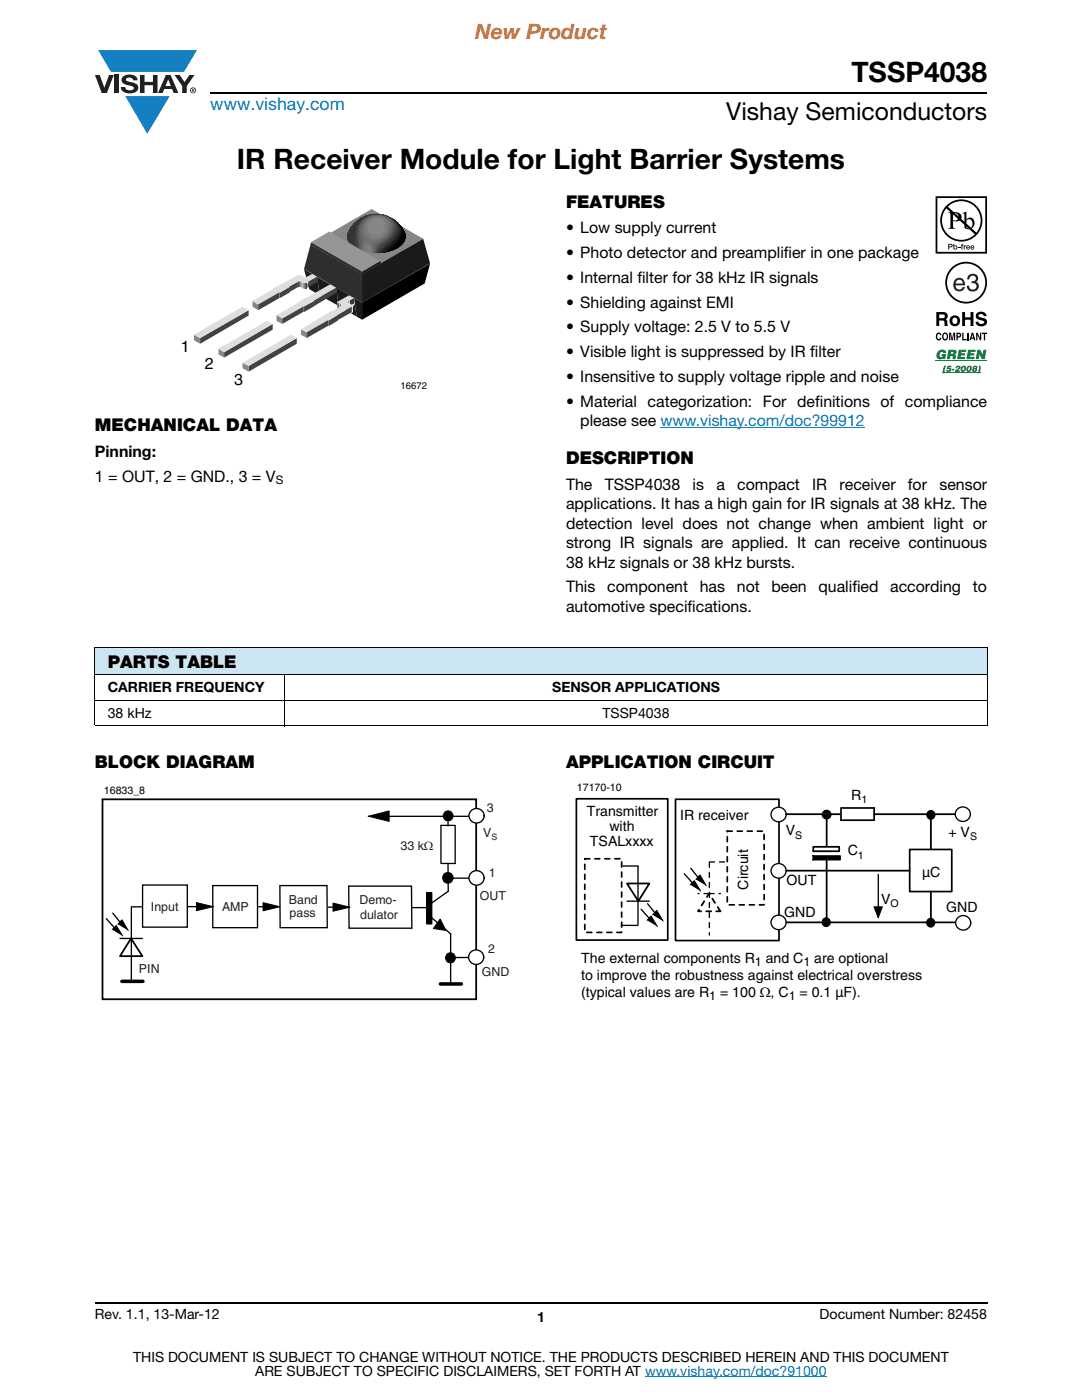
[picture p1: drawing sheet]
<svg xmlns="http://www.w3.org/2000/svg" width="216mm" height="279mm" viewBox="0 0 216 279" stroke-linecap="round" stroke-linejoin="round" font-family="sans-serif">
<g fill="#147fc3">
<path d="M19.6 10h19.7l-2.6 4.3h-1.1h-13.5z"/>
<path d="M25 19.2h8.9l-4.5 7.5z"/>
</g>
<g fill="#231f20">
<path d="M18.9 15h1l.9 2.5 1-2.5h.9l-1.4 3.6h-1z"/>
<path d="M22.9 15h.9v3.6h-.9z"/>
<path d="M24.6 15.3a2.1 2.1 0 0 1 2.8 .3l.1 .4h-.9a.79 .79 0 0 0-.7-.5 .79 .79 0 0 0-.8 .4l.3 .3 1 .2a1.08 1.08 0 0 1 1.2 1 1.08 1.08 0 0 1-1.1 1.2 1.73 1.73 0 0 1-2.4-1.2h.9a.96 .96 0 0 0 .8 .6 .96 .96 0 0 0 .9-.4 1.31 1.31 0 0 0-1.2-.6 1.03 1.03 0 0 1-1.1-.6 1.03 1.03 0 0 1 .2-1.1z"/>
<path d="M27.9 15h.9v1.3h1.7v-1.3h.9v3.6h-.9v-1.6h-1.7v1.6h-.9z"/>
<path d="M34.8 15h1.1l.9 1.4 1-1.4h1l-1.5 2.2v1.4h-.9v-1.4z"/>
<path d="M33.6 15.9l.5 1.3h-1.1zM33.1 15l-1.6 3.6h1l.3-.8h1.5l.3 .8h1l-1.6-3.6z"/>
<path d="M38.1 18a.46 .46 0 0 1 .9 0 .46 .46 0 0 1-.9 0zM37.9 18a.6 .6 0 0 0 1.2 0 .6 .6 0 0 0-1.2 0z"/>
<path d="M38.4 17.8h.2v.2h-.2zM38.3 17.7v.7h.1v-.3l.4 .3-.2-.3 .2-.2-.1-.2z"/>
</g>
<path d="M42 18.6h155M18.9 260h178.1" fill="none" stroke="#000" stroke-width=".36"/>
<path d="M131.8 85.3h40.8M128.7 274.8h36.3" fill="none" stroke="#007ec4" stroke-width=".2"/>
<path d="M36.1 41.7h49.7v36.3h-49.7z" fill="#fff"/>
<path d="M60.7 53.8l2.6 1.5 .5 3.6-2.1-1.2z" fill="#1a1a1a"/>
<path d="M63.3 55.2l.1 1.1h-.1z" fill="#424242"/>
<path d="M62.3 54.7l1 .5v1.1l-1-.6z" fill="#878787"/>
<path d="M60.7 53.7l2.6 1.6z" fill="#1a1a1a"/>
<circle cx="60.1" cy="56.3" r=".15" fill="#fff"/>
<path d="M59.4 56.3l.5-.1 .2 .1v1h-.7z" fill="none" stroke="#fff" stroke-width=".3"/>
<g fill="#7d7d7d">
<path d="M60.1 56.3v1z"/>
<path d="M60.1 56.2v1.1z"/>
</g>
<g fill="#878787">
<path d="M60.1 56.2v1.1z" fill-rule="evenodd"/>
<path d="M59.9 56.2h.2v1.1h-.2z" fill-rule="evenodd"/>
<path d="M59.8 56.1l.1 1.2z" fill-rule="evenodd"/>
</g>
<path d="M59.8 56.1v1.2z" fill="#7d7d7d"/>
<g fill="#757575">
<path d="M59.7 56.1v1.2z"/>
<path d="M59.8 56.1v1.2z" fill-rule="evenodd"/>
</g>
<path d="M59.7 56.1v1.2z" fill="#707070"/>
<g fill="#696969">
<path d="M59.7 56.1v1.2z"/>
<path d="M59.7 56.1v1.2z" fill-rule="evenodd"/>
</g>
<g fill="#616161">
<path d="M59.7 56.1v1.2z"/>
<path d="M59.7 56.1l-.1 1.2z" fill-rule="evenodd"/>
</g>
<path d="M59.6 56.2v1.1z" fill="#595959"/>
<path d="M59.6 56.2v1.1z" fill="#525252"/>
<path d="M59.5 56.2l.1 1.1z" fill="#525252"/>
<path d="M59.5 56.2v1.1z" fill="#4a4a4a"/>
<g fill="#424242">
<path d="M59.5 56.2v1.1z"/>
<path d="M59.4 56.2v1.1z"/>
<path d="M59.4 56.2l.1 1.1z" fill-rule="evenodd"/>
</g>
<g fill="#3d3d3d">
<path d="M59.4 56.2v1.1z"/>
<path d="M59.4 56.2v1.1z" fill-rule="evenodd"/>
</g>
<path d="M59.4 56.2v1.1z" fill="#363636"/>
<path d="M60.1 56.3l.3 .1v1.1l-.3-.2z" fill="#878787"/>
<path d="M63.3 55.3l3.8 2.1 .5 3.7-3.8-2.2z" fill="#1a1a1a"/>
<path d="M65.9 56.7l1.2 .7v1.1l-1.2-.6z" fill="#878787"/>
<path d="M63.3 55.2l3.8 2.2z" fill="#1a1a1a"/>
<path d="M61.2 56.4l2.1-1.2v1.1l-2.1 1.2z" fill="#424242"/>
<circle cx="61.2" cy="56.4" r=".15" fill="#fff"/>
<path d="M60.4 56.4h.8v1.1l-.2 .1-.6-.1z" fill="none" stroke="#fff" stroke-width=".3"/>
<path d="M61.2 56.4v1.2z" fill-rule="evenodd" fill="#363636"/>
<path d="M61.1 56.4l.1 1.2z" fill="#3d3d3d"/>
<path d="M61.1 56.4v1.2z" fill="#3d3d3d"/>
<g fill="#424242">
<path d="M61.1 56.4v1.2z"/>
<path d="M61 56.5v1.1z"/>
<path d="M61.1 56.4l-.1 1.2z" fill-rule="evenodd"/>
</g>
<path d="M61 56.5v1.1z" fill="#4a4a4a"/>
<g fill="#525252">
<path d="M61 56.5v1.1z"/>
<path d="M61 56.5v1.1z" fill-rule="evenodd"/>
</g>
<path d="M61 56.5v1.1z" fill="#595959"/>
<g fill="#616161">
<path d="M60.9 56.5v1.1z"/>
<path d="M60.9 56.5l.1 1.1z" fill-rule="evenodd"/>
</g>
<g fill="#696969">
<path d="M60.9 56.5v1.1z"/>
<path d="M60.8 56.5l.1 1.1z" fill-rule="evenodd"/>
</g>
<path d="M60.8 56.5v1.1z" fill="#707070"/>
<g fill="#757575">
<path d="M60.8 56.5v1.1z"/>
<path d="M60.7 56.5l.1 1.1z" fill-rule="evenodd"/>
</g>
<path d="M60.7 56.5v1.1z" fill="#7d7d7d"/>
<g fill="#878787">
<path d="M60.7 56.5v1.1z" fill-rule="evenodd"/>
<path d="M60.5 56.4l.2 .1v1.1h-.2z" fill-rule="evenodd"/>
<path d="M60.4 56.4l.1 1.2z" fill-rule="evenodd"/>
</g>
<path d="M60.4 56.4v1.2z" fill="#7d7d7d"/>
<g fill="#424242">
<path d="M57.7 57.2l1.7-.9v1l-1.7 1z"/>
<path d="M67.1 57.4l.1 1-.1 .1z"/>
</g>
<path d="M54.5 57.6h.1v1.2l-.1-.1z" fill="#878787"/>
<path d="M55.9 58.4l1.9-1.1v1.1l-1.9 1.1z" fill="#424242"/>
<path d="M55.8 58.3l.1 1.2z" fill="#878787"/>
<path d="M67.1 57.4l3.5 2.1 .6 3.7-3.6-2.1z" fill="#1a1a1a"/>
<path d="M70.6 59.5l.2 1-.2 .1z" fill="#424242"/>
<path d="M69.7 58.9l.9 .6v1.1l-.9-.6z" fill="#878787"/>
<path d="M67.1 57.4l3.5 2.1z" fill="#1a1a1a"/>
<path d="M62.6 60l4.5-2.6v1.1l-4.5 2.6z" fill="#424242"/>
<circle cx="70.6" cy="60.6" r=".15" fill="#fff"/>
<path d="M70.6 59.5v1.1" fill="none" stroke="#fff" stroke-width=".3"/>
<circle cx="70.6" cy="59.5" r=".15" fill="#fff"/>
<path d="M70.6 59.5l-.9 .5v1.1l.9-.5" fill="none" stroke="#fff" stroke-width=".3"/>
<path d="M69.7 60l.9-.5v1.1l-.9 .5z" fill-rule="evenodd" fill="#363636"/>
<circle cx="69.4" cy="61.4" r=".15" fill="#fff"/>
<path d="M69.5 60.1l.2-.1v1.1l-.3 .3z" fill="none" stroke="#fff" stroke-width=".3"/>
<g fill="#363636">
<path d="M69.7 60v1.1z"/>
<path d="M69.7 60l-.1 1.2z" fill-rule="evenodd"/>
</g>
<path d="M69.4 60.2l.2-.1v1.1l-.2 .2z" fill-rule="evenodd" fill="#2e2e2e"/>
<path d="M70.6 59.5l1.6 .9v3.4l-1-.6z" fill="#1a1a1a"/>
<path d="M60.7 53.7l13.5-7.8 11.6 6.7-13.6 7.8z" fill="#878787"/>
<path d="M72.2 60.4l13.6-7.8-1.1 4-12.5 7.2z" fill="#000"/>
<path d="M59.4 60.4v1.1z" fill="#878787"/>
<circle cx="67.4" cy="61.4" r=".15" fill="#fff"/>
<path d="M67.4 60.3l.2 .2v1.2l-.2-.3z" fill="none" stroke="#fff" stroke-width=".3"/>
<g fill="#7d7d7d">
<path d="M67.5 60.5v1.1z"/>
<path d="M67.5 60.5l.1 1.2z" fill-rule="evenodd"/>
</g>
<path d="M67.5 60.5v1.1z" fill="#757575"/>
<path d="M67.5 60.5v1.1z" fill="#707070"/>
<path d="M67.4 60.5l.1 1.1z" fill="#707070"/>
<g fill="#696969">
<path d="M67.4 60.5v1z"/>
<path d="M67.4 60.5v1.1z" fill-rule="evenodd"/>
</g>
<path d="M67.4 60.4v1.1z" fill="#616161"/>
<path d="M67.4 60.4v1.1z" fill="#595959"/>
<g fill="#525252">
<path d="M67.4 60.4v1z"/>
<path d="M67.4 60.4v1.1z" fill-rule="evenodd"/>
</g>
<path d="M67.4 60.3v1.1z" fill-rule="evenodd" fill="#4a4a4a"/>
<path d="M67.4 60.3v1.1z" fill="#424242"/>
<g fill="#878787">
<path d="M67.6 60.5l.3 .2v1.1l-.3-.1z"/>
<path d="M50.4 60.1l1.1 .7v1.1l-1.1-.7z"/>
</g>
<path d="M50.4 60.1l4.2-2.5h-.1l4.8-2.6a1.05 1.05 0 0 1 1.2 .2 2.13 2.13 0 0 0 1.8-.5l1 .5-2.1 1.2h-.8a.92 .92 0 0 0-1-.1l-3.5 2.1-.1-.1-4.3 2.5z" fill-rule="evenodd" fill="#dedede"/>
<path d="M51.5 60.8l4.3-2.5v1.2l-4.3 2.4z" fill="#424242"/>
<circle cx="68.1" cy="60.9" r=".15" fill="#fff"/>
<path d="M67.9 60.7l.2 .2v1.2l-.2-.3z" fill="none" stroke="#fff" stroke-width=".3"/>
<path d="M68.1 60.9v1.2z" fill="#424242"/>
<path d="M68.1 60.9v1.2z" fill="#4a4a4a"/>
<g fill="#525252">
<path d="M68.1 60.9v1.1z"/>
<path d="M68.1 60.8v1.2z"/>
</g>
<path d="M68.1 60.8v1.2z" fill="#595959"/>
<path d="M68 60.8l.1 1.2z" fill="#616161"/>
<path d="M68 60.8v1.2z" fill="#616161"/>
<path d="M68 60.8v1.1z" fill="#696969"/>
<path d="M68 60.8v1.1z" fill="#707070"/>
<g fill="#757575">
<path d="M68 60.8v1.1z"/>
<path d="M67.9 60.8l.1 1.1z" fill-rule="evenodd"/>
</g>
<g fill="#7d7d7d">
<path d="M67.9 60.7v1.1z"/>
<path d="M67.9 60.7v1.1z" fill-rule="evenodd"/>
</g>
<path d="M60.6 61.1l.1 1.2z" fill="#878787"/>
<path d="M60.7 61.1l1.9-1v1l-1.9 1.2z" fill="#424242"/>
<circle cx="70.3" cy="61" r=".15" fill="#fff"/>
<path d="M70.3 61v1.1l-.2 .3v-1.2z" fill="none" stroke="#fff" stroke-width=".3"/>
<path d="M70.3 61l-.1 1.3z" fill-rule="evenodd" fill="#2e2e2e"/>
<g fill="#363636">
<path d="M70.1 61.2v1.2z"/>
<path d="M70.1 61.2l.1 1.1z" fill-rule="evenodd"/>
</g>
<path d="M67.4 62.8l2.7-1.6v1.2l-2.7 1.5z" fill="#424242"/>
<path d="M64.2 63.2v1.1z" fill="#878787"/>
<path d="M55.2 62.9l4.2-2.4v-.1l1.9-1.2 .1 .1 4.5-2.6 1.2 .7-4.5 2.6v.1l-6.3 3.5z" fill-rule="evenodd" fill="#dedede"/>
<path d="M55.2 62.9l1.1 .7v1l-1.1-.6z" fill="#878787"/>
<path d="M56.3 63.6l4.3-2.5v1.1l-4.3 2.4z" fill="#424242"/>
<path d="M65.5 63.9v1.2z" fill="#878787"/>
<path d="M65.5 64l1.9-1.2v1.2l-1.9 1.1z" fill="#424242"/>
<path d="M60.1 65.7l1.1 .6v1.2l-1.1-.7z" fill="#878787"/>
<path d="M60.1 65.7l7.9-4.7a.67 .67 0 0 0-.6-.6l.2-.3 2.1-1.2 .9 .6-1.1 .7v.1l.8 .6-.2 .3-4.6 2.8v-.1l-4.3 2.4z" fill-rule="evenodd" fill="#dedede"/>
<path d="M61.2 66.3l4.3-2.4v1.1l-4.3 2.5z" fill="#424242"/>
<path d="M62 48.8l12.2-7.1 10.2 6-12.2 7z" fill="#878787"/>
<path d="M72.4 46.4l.5 1.3a1.21 1.21 0 0 1-.4 1.3l-.1 .6 .1 .6-1.5-.7 .5-1.6z" fill-rule="evenodd" fill="#707070"/>
<g fill="#696969">
<path d="M72.2 46.6a2.04 2.04 0 0 1 .2 2.3l-.1 .8 .1 .4-1.4-.6 .5-1.5z" fill-rule="evenodd"/>
<path d="M72.1 46.8l.1 .1a3.1 3.1 0 0 1 0 2.4v.8l-1.2-.6 .4-1.4z" fill-rule="evenodd"/>
</g>
<g fill="#616161">
<path d="M72 47a5.3 5.3 0 0 1 .1 2.7l.1 .3-1.2-.5z" fill-rule="evenodd"/>
<path d="M71.9 47.2l.2 .8-.1 1.5 .1 .5-1.1-.5z" fill-rule="evenodd"/>
</g>
<g fill="#595959">
<path d="M71.8 47.4l.2 2.6-1-.5z" fill-rule="evenodd"/>
<path d="M71.6 47.7l.3 2.2-.9-.4z" fill-rule="evenodd"/>
</g>
<path d="M71.6 47.9l.2 2-.8-.4z" fill-rule="evenodd" fill="#525252"/>
<path d="M71.4 48l.3 1.9-.7-.4z" fill-rule="evenodd" fill="#4a4a4a"/>
<path d="M71.3 48.3l.3 1.6-.6-.4z" fill-rule="evenodd" fill="#424242"/>
<circle cx="73.4" cy="49.9" r=".39" fill="#7d7d7d"/>
<g fill="#424242">
<path d="M71.3 48.5l.2 1.3-.5-.3z" fill-rule="evenodd"/>
<path d="M71.2 48.7l.2 1-.4-.2z" fill-rule="evenodd"/>
</g>
<path d="M80.6 46.1l.3 .9z" fill-rule="evenodd" fill="#000"/>
<circle cx="73.4" cy="49.9" r=".39" fill="#7d7d7d"/>
<path d="M70.6 44.7a6.1 6.1 0 0 1 10.3 2.1 2.68 2.68 0 0 1-1.8 2.8 9 9 0 0 1-8.1-.1 8.8 8.8 0 0 1 3-4.8l-.2 .4 .2 .4a1.21 1.21 0 0 0 2.1-.4v-.1a.71 .71 0 0 0-.4-1.1 1.68 1.68 0 0 0-1.9 .9 9.5 9.5 0 0 0-2.8 4.7 2.59 2.59 0 0 1-.8-4.4z" fill-rule="evenodd" fill="#878787"/>
<g fill="#7d7d7d">
<path d="M70.6 44.7a6.1 6.1 0 0 1 10.3 2.1 2.68 2.68 0 0 1-1.8 2.8 9 9 0 0 1-8.1-.1l.7-2 1.7-2.4a1.64 1.64 0 0 0 1.4 1.9 1.64 1.64 0 0 0 1.8-1.3 1.4 1.4 0 0 0-.2-1.8 1.4 1.4 0 0 0-1.7-.2 1.92 1.92 0 0 0-1.3 1.4l-1.7 2.4-.7 2a2.59 2.59 0 0 1-.8-4.4z" fill-rule="evenodd"/>
<path d="M70.6 44.7a6.1 6.1 0 0 1 10.3 2.1 2.68 2.68 0 0 1-1.8 2.8 8.5 8.5 0 0 1-5.4 .8 .67 .67 0 0 0-.3-1.1 .56 .56 0 0 0-.5 .5l.1 .5-2-.8 1-2.4 1.1-1.6a1.94 1.94 0 0 0 1.9 1.8 1.94 1.94 0 0 0 2-1.8 1.53 1.53 0 0 0-.4-1.7 1.53 1.53 0 0 0-1.8-.2 2.31 2.31 0 0 0-1.7 1.9l-1.1 1.6-1 2.4a2.59 2.59 0 0 1-.8-4.4z" fill-rule="evenodd"/>
<path d="M70.6 44.7a6.1 6.1 0 0 1 10.3 2.1 2.68 2.68 0 0 1-1.8 2.8 8.7 8.7 0 0 1-5.3 .8 .72 .72 0 0 0 .1-1 .72 .72 0 0 0-1-.1l-.2 .4 .2 .5-1.9-.7 .6-1.7 1.3-2.1a2.15 2.15 0 0 0 2 1.8 2.15 2.15 0 0 0 2.2-1.6 1.69 1.69 0 0 0-.1-1.9 1.69 1.69 0 0 0-1.9-.6 2.41 2.41 0 0 0-2.2 2.3l-1.3 2.1-.6 1.7a2.59 2.59 0 0 1-.8-4.4z" fill-rule="evenodd"/>
</g>
<path d="M70.6 44.7a6.1 6.1 0 0 1 10.3 2.1 2.68 2.68 0 0 1-1.8 2.8l-2 .7-1.5 .2h-1.6a1.01 1.01 0 0 0 .1-1.1 1.01 1.01 0 0 0-.9-.6l-.5 .4-.1 .4 .1 .6-1.7-.7 .6-1.8 1.1-1.7a2.1 2.1 0 0 0 3.2 1.6 2.68 2.68 0 0 0 1.1-3.9 2.7 2.7 0 0 0-2.9-.2 2.7 2.7 0 0 0-1.4 2.5l-1.1 1.7-.6 1.8a2.59 2.59 0 0 1-.8-4.4z" fill-rule="evenodd" fill="#757575"/>
<g fill="#707070">
<path d="M70.6 44.7a6.1 6.1 0 0 1 10.3 2.1 2.68 2.68 0 0 1-1.8 2.8 8.1 8.1 0 0 1-4.9 .8 1.32 1.32 0 0 0-.8-1.9 1.33 1.33 0 0 0-.8 1.7l-1.6-.7 .6-1.7 1-1.6a2.03 2.03 0 0 0 1.4 1.9 3.5 3.5 0 0 0 3.6-2.7 1.81 1.81 0 0 0-2-2.3 2.81 2.81 0 0 0-3 3.1l-1 1.6-.6 1.7a2.59 2.59 0 0 1-.8-4.4z" fill-rule="evenodd"/>
<path d="M70.6 44.7a6.1 6.1 0 0 1 10.3 2.1 2.68 2.68 0 0 1-1.8 2.8l-1.9 .7-2.2 .2h-.8l.2-.4v-.7a.83 .83 0 0 1 .5-1.3 3.2 3.2 0 0 0 2.8-3.9 2.95 2.95 0 0 0-3.5-.9 2.95 2.95 0 0 0-1.8 3.1l-.9 1.5-.5 1.6a2.59 2.59 0 0 1-.8-4.4z" fill-rule="evenodd"/>
</g>
<g fill="#696969">
<path d="M70.6 44.7a6.1 6.1 0 0 1 10.3 2.1 2.68 2.68 0 0 1-1.8 2.8 7.4 7.4 0 0 1-4.7 .8l.1-.7a1.25 1.25 0 0 1 1.2-1.7 3.2 3.2 0 0 0 2.1-3.8 3.1 3.1 0 0 0-3.7-1 3.1 3.1 0 0 0-1.9 3.4l-.7 1.4-.5 1.5a2.59 2.59 0 0 1-.8-4.4z" fill-rule="evenodd"/>
<path d="M70.6 44.7a6.1 6.1 0 0 1 10.3 2.1 2.68 2.68 0 0 1-1.8 2.8 7.2 7.2 0 0 1-4.6 .8l.1-1a1.27 1.27 0 0 1 1.2-1.3 3.4 3.4 0 0 0 2.2-3.9 3.3 3.3 0 0 0-4-1 3.3 3.3 0 0 0-1.9 3.6l-.7 1.3-.4 1.4a2.59 2.59 0 0 1-.8-4.4z" fill-rule="evenodd"/>
</g>
<g fill="#616161">
<path d="M70.6 44.7a6.1 6.1 0 0 1 10.3 2.1 2.89 2.89 0 0 1-2.4 3 7.7 7.7 0 0 1-4 .6l.2-.3a1.69 1.69 0 0 1 1.2-1.9 3.5 3.5 0 0 0 2.2-3.9 3.4 3.4 0 0 0-4.1-1.1 3.4 3.4 0 0 0-2 3.8l-1 2.5a2.59 2.59 0 0 1-.8-4.4z" fill-rule="evenodd"/>
<path d="M70.6 44.7a6.1 6.1 0 0 1 10.3 2.1 2.68 2.68 0 0 1-1.8 2.8l-1.8 .6-2.7 .3 .4-1.3 .4-.6a4.5 4.5 0 0 0 2.9-3.8 2.69 2.69 0 0 0-2.8-1.9 3.5 3.5 0 0 0-3.6 4.3l-.9 2.3a2.59 2.59 0 0 1-.8-4.4z" fill-rule="evenodd"/>
</g>
<path d="M70.6 44.7a6.1 6.1 0 0 1 10.3 2.1 2.68 2.68 0 0 1-1.8 2.8l-1.7 .6-2.7 .3 .3-.8a1.31 1.31 0 0 1 .9-1.2 4.5 4.5 0 0 0 2.6-3.7 3.5 3.5 0 0 0-4.4-1.7 3.4 3.4 0 0 0-2.3 4.3l-.8 2.1a2.59 2.59 0 0 1-.8-4.4z" fill-rule="evenodd" fill="#595959"/>
<path d="M70.6 44.7a6.1 6.1 0 0 1 10.3 2.1 2.68 2.68 0 0 1-1.8 2.8l-1.7 .6-2.5 .3a2.92 2.92 0 0 1 1.8-2.3 4.8 4.8 0 0 0 2-3.3 3.2 3.2 0 0 0-3.3-2.1 3.8 3.8 0 0 0-3.8 5.1l-.6 1.6a2.59 2.59 0 0 1-.8-4.4z" fill-rule="evenodd" fill="#525252"/>
<path d="M70.6 44.7a6.1 6.1 0 0 1 10.3 2.1 2.68 2.68 0 0 1-1.8 2.8 6.6 6.6 0 0 1-4.1 .8 3.9 3.9 0 0 1 2.2-2.4l.4-.4a3.1 3.1 0 0 0 1-3.2 4.1 4.1 0 0 0-5.1-1.2 4.1 4.1 0 0 0-2.1 4.8l-.4 1.5a2.59 2.59 0 0 1-.8-4.4z" fill-rule="evenodd" fill="#4a4a4a"/>
<g fill="#424242">
<path d="M70.6 44.7a6.1 6.1 0 0 1 10.3 2.1 2.87 2.87 0 0 1-2.3 3 6.2 6.2 0 0 1-3.5 .6l.6-1.2a8.7 8.7 0 0 0 3-3.2 1.79 1.79 0 0 0-1-2.6 4.2 4.2 0 0 0-6.5 2.8v.9a3.9 3.9 0 0 1-.2 2.4 2.59 2.59 0 0 1-.8-4.4z" fill-rule="evenodd"/>
<path d="M70.6 44.7a6.1 6.1 0 0 1 10.3 2.1 2.87 2.87 0 0 1-2.3 3 6.8 6.8 0 0 1-3.5 .6 3.2 3.2 0 0 1 2-2.1l1-1.1a3.6 3.6 0 0 0 .9-2.1 3.6 3.6 0 0 0-3.6-2.4 4 4 0 0 0-4.3 4.6 3 3 0 0 1-.1 2v.2a2.59 2.59 0 0 1-.8-4.4z" fill-rule="evenodd"/>
<path d="M70.6 44.7a6.1 6.1 0 0 1 10.3 2.1 2.88 2.88 0 0 1-2.3 3l-1.6 .5-1.8 .2a4.6 4.6 0 0 1 2.2-2.4l.2-.1a4.9 4.9 0 0 0 1.5-3 4 4 0 0 0-4.5-2.2 4.1 4.1 0 0 0-3.6 4.6l.2 1.3-.2 .8a2.59 2.59 0 0 1-.8-4.4z" fill-rule="evenodd"/>
</g>
<path d="M70.6 44.7a6.1 6.1 0 0 1 10.3 2.1 2.88 2.88 0 0 1-2.3 3l-1.6 .5-1.7 .2 .7-.9a9.8 9.8 0 0 0 3.2-3.9 2.88 2.88 0 0 0-2.7-2.8 4.4 4.4 0 0 0-5.6 4.7l.2 1.4-.1 .5a2.59 2.59 0 0 1-.8-4.4z" fill-rule="evenodd" fill="#3d3d3d"/>
<g fill="#363636">
<path d="M70.6 44.7a6.1 6.1 0 0 1 10.3 2.1 2.68 2.68 0 0 1-1.8 2.8 6.1 6.1 0 0 1-3.7 .8 6.5 6.5 0 0 1 2.4-2.3l.3-.4a3.6 3.6 0 0 0 1.2-2.6 4.3 4.3 0 0 0-4.8-2.3 4.3 4.3 0 0 0-3.7 5.1l.2 1.3v.3a2.59 2.59 0 0 1-.8-4.4z" fill-rule="evenodd"/>
<path d="M70.6 44.7a6.1 6.1 0 0 1 10.3 2.1 2.68 2.68 0 0 1-1.8 2.8l-1.7 .6-1.9 .3a4.4 4.4 0 0 1 1.9-2l.5-.4a3 3 0 0 0 1.2-3.6 4.9 4.9 0 0 0-7.8 .3 5.8 5.8 0 0 0-.3 4.7 2.59 2.59 0 0 1-.8-4.4z" fill-rule="evenodd"/>
</g>
<g fill="#2e2e2e">
<path d="M76.6 42.9a6.1 6.1 0 0 1 4.3 3.9 2.87 2.87 0 0 1-2.3 3l-1.1 .4-1.9 .3 .3-.4a14.3 14.3 0 0 0 3.5-3.9 2.17 2.17 0 0 0-1.2-2.6z" fill-rule="evenodd"/>
<path d="M77.2 43.1a6.1 6.1 0 0 1 3.7 3.7 2.88 2.88 0 0 1-2.3 3l-1.1 .4-1.7 .3 .9-1.1a7.8 7.8 0 0 0 2.9-3.4 2.54 2.54 0 0 0-1.7-2.6z" fill-rule="evenodd"/>
</g>
<g fill="#262626">
<path d="M77.6 43.2a6.1 6.1 0 0 1 3.3 3.6 2.89 2.89 0 0 1-2.3 3l-1 .4-1.8 .3 1.2-1.2a5.9 5.9 0 0 0 2.7-3.6 2.99 2.99 0 0 0-2.1-2.5z" fill-rule="evenodd"/>
<path d="M77.9 43.4a6.5 6.5 0 0 1 3 3.4 2.89 2.89 0 0 1-2.3 3l-1 .4-1.6 .3 .8-.9a10.2 10.2 0 0 0 2.9-3.3 2.8 2.8 0 0 0-1.8-2.9z" fill-rule="evenodd"/>
</g>
<path d="M78.2 43.5a6.7 6.7 0 0 1 2.7 3.3 3.2 3.2 0 0 1-2.7 3.2l-2.1 .5 1.4-1.3a7.5 7.5 0 0 0 2.3-3.1 2.7 2.7 0 0 0-1.6-2.6z" fill-rule="evenodd" fill="#1f1f1f"/>
<g fill="#1a1a1a">
<path d="M78.4 43.7a5.5 5.5 0 0 1 2.5 3.6 4.1 4.1 0 0 1-3.6 2.9l-1 .2 .8-.7a7.7 7.7 0 0 0 2.8-3.5 2.42 2.42 0 0 0-1.5-2.5z" fill-rule="evenodd"/>
<path d="M78.7 43.8a5.5 5.5 0 0 1 2.2 3.5 4.1 4.1 0 0 1-3.5 2.9l-1 .2 .9-.8a7.5 7.5 0 0 0 2.7-3.3 2.51 2.51 0 0 0-1.3-2.5z" fill-rule="evenodd"/>
</g>
<g fill="#121212">
<path d="M78.8 44l1.1 1.1a4.9 4.9 0 0 1 1 2.2 4 4 0 0 1-3.2 2.8l-1 .3a11.8 11.8 0 0 0 3.2-3.7 2.31 2.31 0 0 0-1.1-2.7z" fill-rule="evenodd"/>
<path d="M79 44.1l.9 1a4.9 4.9 0 0 1 1 2.2 4.1 4.1 0 0 1-3.6 2.9l-.5 .1 1.6-1.5a4.5 4.5 0 0 0 1.8-2.9l-.6-1.2z" fill-rule="evenodd"/>
</g>
<g fill="#0a0a0a">
<path d="M79.2 44.3l.7 .8a4.9 4.9 0 0 1 1 2.2 4.1 4.1 0 0 1-3.4 2.9l-.5 .1 1-.8a6.3 6.3 0 0 0 2.2-3.3l-.1-.6-.3-.6z" fill-rule="evenodd"/>
<path d="M79.3 44.5l.6 .5a4.8 4.8 0 0 1 1 2.3 4 4 0 0 1-3.2 2.8l-.4 .1 .7-.6a6.2 6.2 0 0 0 2.3-3.2l-.1-.6-.3-.7z" fill-rule="evenodd"/>
</g>
<g fill="#000">
<path d="M79.5 44.6l.4 .3a5.3 5.3 0 0 1 1 2.4 4 4 0 0 1-3.4 2.9l.8-.8a5.7 5.7 0 0 0 2.1-2.9l-.1-.6-.3-.6z" fill-rule="evenodd"/>
<path d="M79.6 44.8a3.8 3.8 0 0 1 1.3 2.5 3.9 3.9 0 0 1-3.1 2.8l.7-.7a4 4 0 0 0 1.9-3.4z" fill-rule="evenodd"/>
<path d="M79.8 44.9a2.73 2.73 0 0 1 .4 3.8l-1.1 .9-1.1 .4 .7-.6a3.8 3.8 0 0 0 1.7-3.3z" fill-rule="evenodd"/>
<path d="M79.9 45.1a2.69 2.69 0 0 1 .3 3.6l-1.9 1.2 .7-.6a3.2 3.2 0 0 0 1.4-3.5z" fill-rule="evenodd"/>
<path d="M80 45.2a2.54 2.54 0 0 1-.9 4.4l-.4 .2 .5-.6a2.77 2.77 0 0 0 .8-4z" fill-rule="evenodd"/>
<path d="M80.2 45.4a2.53 2.53 0 0 1-1.1 4.2h-.1l.5-.5a2.76 2.76 0 0 0 .7-3.7z" fill-rule="evenodd"/>
<path d="M80.3 45.6a2.28 2.28 0 0 1-.5 3.5l-.5 .4a3.1 3.1 0 0 0 1.3-3.2z" fill-rule="evenodd"/>
<path d="M80.4 45.8a2.26 2.26 0 0 1-.8 3.4 2.66 2.66 0 0 0 .8-3.4z" fill-rule="evenodd"/>
<path d="M80.5 45.9a2.04 2.04 0 0 1 .1 2.4 2.58 2.58 0 0 0-.1-2.4z" fill-rule="evenodd"/>
</g>
<path d="M72.4 46.4l.5 1.3a1.21 1.21 0 0 1-.4 1.3l-.1 .6 .1 .6-1.5-.7 .5-1.6z" fill-rule="evenodd" fill="#707070"/>
<g fill="#696969">
<path d="M72.2 46.5a2.04 2.04 0 0 1 .2 2.4l-.1 .7 .1 .5-1.4-.7 .5-1.4z" fill-rule="evenodd"/>
<path d="M72.1 46.8l.1 .1a3.1 3.1 0 0 1 0 2.4v.8l-1.2-.7 .4-1.3z" fill-rule="evenodd"/>
</g>
<g fill="#616161">
<path d="M72 46.8a5 5 0 0 1 .1 2.8l.1 .4-1.2-.6z" fill-rule="evenodd"/>
<path d="M71.9 47.2l.2 .8-.1 1.4 .1 .6-1.1-.6z" fill-rule="evenodd"/>
</g>
<g fill="#595959">
<path d="M71.7 47.3l.3 2.7-1-.6z" fill-rule="evenodd"/>
<path d="M71.6 47.6l.3 2.3-.9-.5z" fill-rule="evenodd"/>
</g>
<path d="M71.5 47.7l.3 2.2-.8-.5z" fill-rule="evenodd" fill="#525252"/>
<path d="M71.4 47.9l.3 1.9-.7-.4z" fill-rule="evenodd" fill="#4a4a4a"/>
<g fill="#424242">
<path d="M71.3 48.1l.3 1.7a.67 .67 0 0 1-.5-1z" fill-rule="evenodd"/>
<path d="M71.3 48.5l.2 1.3-.5-.4z" fill-rule="evenodd"/>
<path d="M71.2 48.7l.2 1-.4-.2z" fill-rule="evenodd"/>
</g>
<path d="M71.1 48.8l.2 .8-.3-.1z" fill-rule="evenodd" fill="#3d3d3d"/>
<g fill="#363636">
<path d="M71 49l.1 .6-.1-.1z" fill-rule="evenodd"/>
<path d="M71 49.4v.2z" fill-rule="evenodd"/>
</g>
<path d="M62 48.8l10.2 5.9v5.7l-11.5-6.7z" fill="#2e2e2e"/>
<g fill="#1a1a1a">
<path d="M72.2 54.2l3.7-2.1 .1 .4-3.8 2.2z"/>
<path d="M72.2 54.7l12.2-7 1.4 4.8-13.6 7.9z"/>
</g>
<path d="M62 48.3l10.2 5.9v.5l-10.2-5.9z" fill="#2e2e2e"/>
<path d="M38.7 66.8l1.2 .7v1.1l-1.2-.7z" fill="#878787"/>
<path d="M39.9 67.5l9.7-5.6v1.1l-9.7 5.6z" fill="#424242"/>
<path d="M38.7 66.8l9.7-5.6 1.2 .7-9.7 5.6z" fill="#dedede"/>
<path d="M43.6 69.6l1.1 .7v1.1l-1.1-.7z" fill="#878787"/>
<path d="M44.7 70.3l9.7-5.7v1.2l-9.7 5.6z" fill="#424242"/>
<path d="M43.6 69.6l9.7-5.6 1.1 .6-9.7 5.7z" fill="#dedede"/>
<path d="M49.6 73l9.6-5.5v1.1l-9.6 5.6z" fill="#424242"/>
<path d="M48.4 72.4l1.2 .6v1.2l-1.2-.7z" fill="#878787"/>
<path d="M48.4 72.4l9.7-5.6 1.1 .7-9.6 5.5z" fill="#dedede"/>
<path d="M62 48.3l3.7-2.1 10.2 5.9-3.7 2.1z" fill-rule="evenodd" fill="#949494"/>
<path d="M186.7 39.2h10.3v35.3h-10.3z" fill="#fff"/>
<g fill="#000">
<path d="M186.9 66.6l.4-.2h.3l.2 .5-.6-.2a.66 .66 0 0 0 .1 1l.3-.3h.2a.54 .54 0 0 1-.4 .6 .54 .54 0 0 1-.6-.5zM189.4 66.4h.4l.2 1.2 .2-1.2h.4v1.5h-.3v-1.3l-.2 1.3h-.2l-.3-1.3v1.3h-.2zM192 66.4h.3v1.2h.6v.3h-.9zM192 62.3h.6v1h1.1v-1h.5v2.8h-.5v-1.3h-1.1v1.3h-.6zM193 66.4h.3v1.5h-.3zM195 62.4a1.15 1.15 0 0 1 1.9 .7h-.6v-.2a.68 .68 0 0 0-1-.1v.4l.2 .1a1.29 1.29 0 0 1 1.5 .9 1.17 1.17 0 0 1-1.2 .9 1.17 1.17 0 0 1-1.1-.9h.5l.1 .2a.67 .67 0 0 0 1.1-.1l-.3-.3-.5-.1a.82 .82 0 0 1-.9-.5 .82 .82 0 0 1 .3-1zM194.8 66.4h.3l.5 1.1v-1.1h.2v1.5h-.3l-.5-1.1v1.1h-.2zM195.9 66.4h1.1v.3h-.4v1.2h-.3v-1.2h-.4z"/>
<path d="M189 56.4a3.8 3.8 0 0 1 7.6 0 3.8 3.8 0 0 1-7.6 0zM188.6 56.4a4.2 4.2 0 0 0 8.4 0 4.2 4.2 0 0 0-8.4 0z"/>
<path d="M187.4 62.8v.7h.9a.39 .39 0 0 0 .1-.7zM186.8 62.3h1.4a.79 .79 0 0 1 .8 .4 .79 .79 0 0 1-.1 .9l-.2 .1a.98 .98 0 0 1 .4 1.2l.1 .2h-.7l-.2-1.1h-.9v1.1h-.6z"/>
<path d="M188.4 66.7a.64 .64 0 0 0 .2 1l.1-.1a.64 .64 0 0 0-.1-1zM188.2 66.5l.2-.1a.56 .56 0 0 1 .7 .3 .82 .82 0 0 1-.5 1.3l-.2-.1a.89 .89 0 0 1-.2-1.4z"/>
<path d="M190.3 63.5a.63 .63 0 0 0-.3 .7 .63 .63 0 0 0 .8 .4 .63 .63 0 0 0 .2-.8 .63 .63 0 0 0-.7-.3zM189.5 64a1.09 1.09 0 0 1 2.1 0 1.09 1.09 0 0 1-2.1 0z"/>
<path d="M191.1 66.7v.4l.4-.1v-.3zM190.8 66.4h.6a.5 .5 0 0 1 .4 .5 .5 .5 0 0 1-.4 .5h-.3v.5h-.3z"/>
<path d="M194 66.7l-.1 .6h.3zM193.9 66.4h.3l.4 1.5h-.3v-.3h-.5l-.1 .3h-.3z"/>
</g>
<g fill="#231f20">
<path d="M193.3 54.9a1.07 1.07 0 0 1 1.3-.2 1.07 1.07 0 0 1 .5 1.2l-.4 .4a1.06 1.06 0 0 1 .5 1.4 1.06 1.06 0 0 1-1.4 .5l-.2-.1a1.02 1.02 0 0 1-.7-1.1h.5a.71 .71 0 0 0 .9 .8 .71 .71 0 0 0 .3-1.2l-.7-.1v-.4a.59 .59 0 0 0 .8-.4 .59 .59 0 0 0-.6-.7 .66 .66 0 0 0-.7 .8h-.4z"/>
<path d="M190.9 56.1l-.2 .5h1.4a.7 .7 0 0 0-.4-.7 .7 .7 0 0 0-.8 .2zM190.7 55.7a1.18 1.18 0 0 1 1.4-.1 1.18 1.18 0 0 1 .5 1.3h-1.9a.73 .73 0 0 0 .5 .9 .73 .73 0 0 0 .9-.5h.4a1.21 1.21 0 0 1-1.6 .8 1.21 1.21 0 0 1-.6-1.7z"/>
</g>
<g fill="#000">
<path d="M191.2 49.3h.4v.1h-.4zM191.9 48.7h.3l-.2 .2 .2 .1v.1h-.2v.7h-.1v-.7h-.2zM192.3 49h.2v.1l.3-.1v.1l-.3 .1v.6h-.2z"/>
<path d="M187 39.5h9.6v10.8h-9.6zM186.7 39.2v11.4h10.3v-11.4z"/>
<path d="M189.1 41.3a3.9 3.9 0 0 1 5.3-.2 3.9 3.9 0 0 1 .4 5.3zM188.8 41.6l5.7 5.2a3.9 3.9 0 0 1-5.3 .1 3.9 3.9 0 0 1-.4-5.3zM187.6 44a4.2 4.2 0 0 0 8.4 0 4.2 4.2 0 0 0-8.4 0z"/>
<path d="M189.4 48.8v.4h.4v-.3zM189.2 48.7h.7l.2 .3-.2 .3-.5 .1v.4h-.2z"/>
<path d="M190.2 42.6v1.3a.75 .75 0 0 0 1.1-.6 .75 .75 0 0 0-1.1-.7zM189.2 42.4a2.81 2.81 0 0 1 2.4 .3 .97 .97 0 0 1 0 1.2 .97 .97 0 0 1-1.2 .2h-.2v1.1v.2l.5 .3h-1.5l.3-.2 .1-.3v-2.3v-.3z"/>
<path d="M190.4 49.4a.26 .26 0 0 0 .5 0 .26 .26 0 0 0-.5 0zM190.2 48.7h.2v.4a.38 .38 0 0 1 .5 0 .38 .38 0 0 1 0 .6 .38 .38 0 0 1-.5 0l-.2 .1z"/>
<path d="M192.8 44v1.3l.2 .2a.72 .72 0 0 0 .8-.1 .72 .72 0 0 0 .3-.7 .72 .72 0 0 0-.4-.8 .72 .72 0 0 0-.9 .1zM192.1 42.5l.7-.3v1.6a.89 .89 0 0 1 1.1-.3 .89 .89 0 0 1 .6 1 1.23 1.23 0 0 1-.7 1.2 1.23 1.23 0 0 1-1.4-.2v-2.7z"/>
<path d="M193 49.2v.1h.4l-.2-.2zM193 49h.4l.2 .4h-.6v.2l.5-.1a.42 .42 0 0 1-.6 .2 .42 .42 0 0 1 .1-.7z"/>
<path d="M193.9 49.2l-.1 .1h.4l-.2-.2zM193.8 49h.5l.1 .4h-.6l.1 .2 .5-.1a.42 .42 0 0 1-.7 .2 .42 .42 0 0 1 .1-.7z"/>
</g>
<path d="M186.7 71.9h10.3" fill="none" stroke="#0d803f" stroke-width=".2"/>
<g fill="#0d803f">
<path d="M187.2 70.1a.91 .91 0 0 1 .9-.3 .91 .91 0 0 1 .7 .6h-.6l-.3-.2a.56 .56 0 0 0-.4 .5 .56 .56 0 0 0 .3 .6l.3-.3h-.2v-.4h.9l-.2 1.1h-.4v-.2a.82 .82 0 0 1-1.1 0 .82 .82 0 0 1-.1-1.1z"/>
<path d="M191.3 69.8h1.5v.4h-1v.3h.8l-.1 .4h-.8v.3h.9l-.1 .5h-1.5z"/>
<path d="M193.2 69.8h1.5l-.1 .4h-.9v.3h.7v.4h-.8l-.1 .3h1l-.1 .5h-1.6z"/>
<path d="M195 69.8h.6l.5 1 .1-1h.6l-.3 1.9h-.6l-.5-1-.1 1h-.6z"/>
<path d="M188.5 73h.3l-.3 .7v.8h-.3v-.8z"/>
<path d="M189.1 73h.8l-.1 .3h-.5l-.1 .2h.5a.52 .52 0 0 1-.2 .7 .52 .52 0 0 1-.7-.3l.5 .1 .2-.2-.2-.2-.4 .1z"/>
<path d="M190 73.6h.4v.3h-.5z"/>
<path d="M190.8 73.2a.5 .5 0 0 1 .5-.2 .5 .5 0 0 1 .4 .4l-.7 .5h.6l-.1 .3h-1l.8-.8-.1-.2-.2 .3h-.4z"/>
<path d="M189.8 70.2l-.1 .4h.5l.1-.2-.1-.1zM189.3 69.8l1.5 .1a.54 .54 0 0 1-.3 .9l.2 .2v.7h-.6v-.5l-.3-.2h-.1l-.2 .7h-.6z"/>
<path d="M192.2 73.3l-.2 .5 .2 .2 .2-.5-.1-.3zM191.9 73.1a.51 .51 0 0 1 .8 .2 .66 .66 0 0 1-.2 .7 .66 .66 0 0 1-.8 0v-.4z"/>
<path d="M193.3 73.3l-.1 .5 .1 .2 .3-.5-.2-.3zM193.1 73.1a.51 .51 0 0 1 .8 .2 .66 .66 0 0 1-.2 .7 .66 .66 0 0 1-.8 0l-.1-.4z"/>
</g>
<path d="M188 74.4h7.7" fill="none" stroke="#0d803f" stroke-width=".2"/>
<g fill="#0d803f">
<path d="M195.3 73h.3l.1 .8a.72 .72 0 0 1-.7 .7l.3-.8z"/>
<path d="M194.5 73.3l-.1 .2 .2-.1 .1-.1zM194.4 73.7v.3l.2-.1v-.2zM194.2 73.1a.52 .52 0 0 1 .8 .2l-.2 .3 .2 .2a.55 .55 0 0 1-.5 .4 .55 .55 0 0 1-.6-.4l.3-.2-.1-.3z"/>
</g>
<path d="M18.9 129.1h178.1v5.5h-178.1z" fill="#cce5f3"/>
<path d="M18.9 129.1h178.1M18.9 134.6h178.1M18.9 139.7h178.1M18.9 129.2v15.6M56.9 134.5v10.4M197 129.2v15.6M18.9 144.9h178.1" fill="none" stroke="#000" stroke-width=".2"/>
<path d="M20.3 156.7h81.3v42.9h-81.3z" fill="#fff"/>
<path d="M69.6 176.8h12.5l.1 8.4h-12.5zM89.4 172.4v5.5l-3.5 2.5M89.4 175.3h4.2M89.5 162.9h4.2M82.1 181.1h3.2M85.8 182.9l4.1 3.5v9.7M89.9 191.1h4.2" fill="none" stroke="#000" stroke-width=".26"/>
<path d="M85.2 178.2h1v6.2h-1z" fill="#000"/>
<g fill="none" stroke="#000" stroke-width=".2">
<path d="M73.4 162.9l4.2-1.1v2.1zM85.2 178.2h1v6.2h-1zM87.8 183.4l1.2 2.3-2.5-.4z"/>
<circle cx="89.4" cy="162.8" r=".99"/>
<circle cx="89.9" cy="191.2" r=".99"/>
</g>
<g fill="#000">
<path d="M87.8 183.4l1.2 2.3-2.5-.4z"/>
<path d="M73.4 162.9l4.2-1.1v2.1z" fill-rule="evenodd"/>
<circle cx="89.4" cy="175.2" r=".99"/>
<circle cx="89.4" cy="162.8" r=".99"/>
<circle cx="89.9" cy="191.2" r=".99"/>
</g>
<circle cx="89.4" cy="175.2" r=".99" fill="none" stroke="#000" stroke-width=".34"/>
<path d="M20.5 159.5h74.5v39.9h-74.5z" fill="none" stroke="#000" stroke-width=".35"/>
<circle cx="95.1" cy="175.2" r="1.48" fill="#fff"/>
<circle cx="95.1" cy="175.2" r="1.48" fill="none" stroke="#000" stroke-width=".26"/>
<circle cx="95.1" cy="162.8" r="1.48" fill="#fff"/>
<g fill="none" stroke="#000" stroke-width=".26">
<path d="M42.5 176.7h8.9v8.4h-8.9zM55.8 176.7h9.4l.1 8.4h-9.4z"/>
<circle cx="95.1" cy="162.8" r="1.48"/>
</g>
<circle cx="95" cy="191" r="1.48" fill="#fff"/>
<g fill="none" stroke="#000" stroke-width=".26">
<path d="M28.5 176.6h8.9v8.4h-8.9zM76.8 162.9h12.6M89.4 162.9v1.9M90.8 164.7h-2.8v7.6M90.8 164.8v7.5h-2.7M21.2 183.3l1.7 1.9M22.5 182.2l1.6 2M23.9 187.3h4.5M26.2 181.1v14.5M26.2 181h2.2M37.5 180.9h2.5M51.5 181h2.5"/>
<path d="M65.5 181h2.5"/>
<circle cx="95" cy="191" r="1.48"/>
</g>
<path d="M22.4 185.5l.8-.8 1.3 2.1M23.5 184.5l.8-.9 1.3 2.1M24.3 195.9h4.2M39.2 180.1l3.4 .8-3.4 .8zM52.5 180.2l3.4 .8-3.4 .8zM66.5 180.2l3.3 .8-3.3 .9zM87.9 196.4h4.2" fill="none" stroke="#000" stroke-width=".2"/>
<path d="M24.3 195.9h4.2M87.9 196.4h4.2" fill="none" stroke="#000" stroke-width=".71"/>
<path d="M26.1 187.3l2.3 3.5h-4.5z" fill="none" stroke="#000" stroke-width=".35"/>
<g fill="#000">
<path d="M23.2 184.7l1.3 2.1-2.1-1.3zM24.3 183.6l1.3 2.1-2.1-1.2z"/>
<path d="M39.2 180.1l3.4 .8-3.4 .8z" fill-rule="evenodd"/>
<path d="M52.5 180.2l3.4 .8-3.4 .8z" fill-rule="evenodd"/>
<path d="M66.5 180.2l3.3 .8-3.3 .9z" fill-rule="evenodd"/>
</g>
<path d="M114.8 156h80.3v44.2h-80.3z" fill="#fff"/>
<path d="M141.5 178.3h2.2M141.5 178.3h-2.2M141.5 172.1v14.5M141.6 172h3.6" fill="none" stroke="#000" stroke-width=".26" stroke-dasharray="1 1"/>
<path d="M141.5 178.3l2.2 3.6h-4.4z" fill="none" stroke="#000" stroke-width=".35" stroke-dasharray="1 1"/>
<g fill="#000">
<path d="M138.5 175.8l1.3 2-2.1-1.2zM139.7 174.6l1.2 2.2-2-1.3zM129.9 182.8l1.3 2.1-2.1-1.3zM131.1 181.7l1.2 2.1-2.1-1.2z"/>
<path d="M162.2 170.8h5.5v.8h-5.5z" fill-rule="evenodd"/>
<circle cx="164.9" cy="162.6" r=".88"/>
<circle cx="164.8" cy="184" r=".85"/>
</g>
<g fill="none" stroke="#000" stroke-width=".2">
<path d="M137.7 176.6l.8-.8 1.3 2M138.9 175.5l.8-.9 1.2 2.2M162.2 170.8h5.5v.8h-5.5zM129.1 183.6l.8-.8 1.3 2.1M130.2 182.6l.9-.9 1.2 2.1"/>
<circle cx="164.9" cy="162.6" r=".88"/>
<circle cx="164.8" cy="184" r=".85"/>
</g>
<path d="M125.1 179.8h4.5M127.3 172.9v11.6M136.5 174.4l1.7 1.8M137.8 173.3l1.6 1.9M124.1 184.7h3.2M127.9 181.5l1.7 1.8M129.2 180.3l1.6 2" fill="none" stroke="#000" stroke-width=".26"/>
<path d="M125.1 176.3h4.5l-2.2 3.5zM162.3 169v.9h5.1M162.4 169h5M165 162.4v6.4M167.4 169v.9" fill="none" stroke="#000" stroke-width=".35"/>
<path d="M134.8 159.5h20.6v28.2h-20.6zM167.8 161.3h6.6v2.4M167.8 161.4v2.3h6.6" fill="none" stroke="#000" stroke-width=".34"/>
<path d="M145.1 165.9h7.4v14.7h-7.4z" fill="none" stroke="#000" stroke-width=".34" stroke-dasharray="1 1"/>
<circle cx="155.4" cy="173.8" r="1.48" fill="#fff"/>
<circle cx="155.4" cy="173.8" r="1.48" fill="none" stroke="#000" stroke-width=".26"/>
<circle cx="155.4" cy="184.1" r="1.48" fill="#fff"/>
<circle cx="155.4" cy="184.1" r="1.48" fill="none" stroke="#000" stroke-width=".26"/>
<circle cx="155.4" cy="162.5" r="1.48" fill="#fff"/>
<circle cx="155.4" cy="162.5" r="1.48" fill="none" stroke="#000" stroke-width=".26"/>
<path d="M156.8 162.5h10.7z" fill="#fff"/>
<path d="M156.8 162.5h10.7" fill="none" stroke="#000" stroke-width=".35"/>
<path d="M156.9 184.1h33.8z" fill="#fff"/>
<path d="M156.9 184.1h33.8" fill="none" stroke="#000" stroke-width=".35"/>
<path d="M164.9 171.1v12.6z" fill="#fff"/>
<path d="M164.9 171.1v12.6" fill="none" stroke="#000" stroke-width=".35"/>
<path d="M174.5 162.5h16.2z" fill="#fff"/>
<path d="M174.5 162.5h16.2" fill="none" stroke="#000" stroke-width=".35"/>
<path d="M156.9 173.8h24.6z" fill="#fff"/>
<path d="M156.9 173.8h24.6" fill="none" stroke="#000" stroke-width=".35"/>
<path d="M181.5 169.5h8.4v8.4h-8.4z" fill="none" stroke="#000" stroke-width=".34"/>
<path d="M124.2 172.8h3.2" fill="none" stroke="#000" stroke-width=".26"/>
<path d="M185.7 162.4v7.1z" fill="#fff"/>
<path d="M185.7 162.4v7.1" fill="none" stroke="#000" stroke-width=".35"/>
<path d="M185.7 177.9v6.2z" fill="#fff"/>
<path d="M185.7 177.9v6.2" fill="none" stroke="#000" stroke-width=".35"/>
<g fill="#000">
<circle cx="185.7" cy="162.6" r=".85"/>
<circle cx="185.7" cy="184.2" r=".85"/>
</g>
<g fill="none" stroke="#000" stroke-width=".2">
<circle cx="185.7" cy="162.6" r=".85"/>
<circle cx="185.7" cy="184.2" r=".85"/>
</g>
<circle cx="192.1" cy="162.5" r="1.48" fill="#fff"/>
<circle cx="192.1" cy="162.5" r="1.48" fill="none" stroke="#000" stroke-width=".26"/>
<circle cx="192.2" cy="184.2" r="1.48" fill="#fff"/>
<g fill="none" stroke="#000" stroke-width=".26">
<path d="M175.3 174.5v6.9"/>
<circle cx="192.2" cy="184.2" r="1.48"/>
</g>
<path d="M174.4 181h1.7l-.8 2.2z" fill-rule="evenodd" fill="#000"/>
<path d="M174.4 181h1.7l-.8 2.2z" fill="none" stroke="#000" stroke-width=".2"/>
<path d="M115 159.4h18.2v28.2h-18.2z" fill="none" stroke="#000" stroke-width=".34"/>
<path d="M116.7 171.4h7.3v14.7h-7.3z" fill="none" stroke="#000" stroke-width=".34" stroke-dasharray="1 1"/>
<g font-size="5.6">
<text x="169.9" y="16.4">TSSP4038</text>
<text x="47.3" y="33.8">IR Receiver Module for Light Barrier Systems</text>
</g>
<text font-size="4.9" x="144.9" y="24">Vishay Semiconductors</text>
<text font-size="4.2" fill="#f06b12" x="94.8" y="7.8">New Product</text>
<text font-size="3.5" fill="#007ec4" x="42" y="21.9">www.vishay.com</text>
<g font-size="3.5">
<text x="112.9" y="41.5">FEATURES</text>
<text x="18.9" y="86.1">MECHANICAL DATA</text>
<text x="112.9" y="92.7">DESCRIPTION</text>
<text x="21.5" y="133.2">PARTS TABLE</text>
<text x="18.9" y="153.2">BLOCK DIAGRAM</text>
<text x="112.9" y="153.2">APPLICATION CIRCUIT</text>
</g>
<g font-size="3.2">
<text x="112.9" y="46.6">• Low supply current</text>
<text x="112.9" y="51.5">• Photo detector and preamplifier in one package</text>
<text x="112.9" y="56.5">• Internal filter for 38 kHz IR signals</text>
<text x="112.9" y="61.4">• Shielding against EMI</text>
<text x="36.1" y="70.2">1</text>
<text x="112.9" y="66.3">• Supply voltage: 2.5 V to 5.5 V</text>
<text x="112.9" y="71.3">• Visible light is suppressed by IR filter</text>
<text x="40.8" y="73.7">2</text>
<text x="46.7" y="76.9">3</text>
<text x="112.9" y="76.2">• Insensitive to supply voltage ripple and noise</text>
<text x="112.9" y="81.2">• Material categorization: For definitions of compliance</text>
<text x="115.8" y="85">please see www.vishay.com/doc?99912</text>
<text x="18.9" y="91.2">Pinning:</text>
<text x="18.9" y="96.1">1 = OUT, 2 = GND., 3 = V</text>
<text x="112.9" y="97.7">The</text>
<text x="112.9" y="101.6">applications. It has a high gain for IR signals at 38 kHz. The</text>
<text x="120.7" y="97.7">TSSP4038</text>
<text x="138.2" y="97.7">is</text>
<text x="143" y="97.7">a</text>
<text x="147.1" y="97.7">compact</text>
<text x="162.1" y="97.7">IR</text>
<text x="167.5" y="97.7">receiver</text>
<text x="181.2" y="97.7">for</text>
<text x="187.4" y="97.7">sensor</text>
<text x="112.9" y="105.5">detection level does not change when ambient light or</text>
<text x="112.9" y="109.4">strong IR signals are applied. It can receive continuous</text>
<text x="112.9" y="113.3">38 kHz signals or 38 kHz bursts.</text>
<text x="112.9" y="118.2">This</text>
<text x="121.2" y="118.2">component</text>
<text x="139.6" y="118.2">has</text>
<text x="147" y="118.2">not</text>
<text x="154" y="118.2">been</text>
<text x="163.3" y="118.2">qualified</text>
<text x="177.6" y="118.2">according</text>
<text x="194.1" y="118.2">to</text>
<text x="112.9" y="122.1">automotive specifications.</text>
</g>
<g font-size="2.8">
<text x="21.5" y="138.1">CARRIER FREQUENCY</text>
<text x="21.5" y="143.2">38 kHz</text>
<text x="110.2" y="138.1">SENSOR APPLICATIONS</text>
<text x="120.2" y="143.2">TSSP4038</text>
<text x="169.9" y="159.6">R</text>
<text x="117.1" y="162.9">Transmitter</text>
<text x="121.6" y="165.9">with</text>
<text x="135.7" y="163.7">IR receiver</text>
<text x="156.8" y="166.7">V</text>
<text x="189.2" y="167">+ V</text>
<text x="117.7" y="168.8">TSALxxxx</text>
<text x="169.1" y="170.7">C</text>
<text x="149.3" y="177.5" transform="rotate(-90 149.3 177.5)">Circuit</text>
<text x="156.9" y="176.7">OUT</text>
<text x="184" y="175.1">µC</text>
<text x="156.5" y="183">GND</text>
<text x="175.8" y="180.4">V</text>
<text x="188.8" y="182.1">GND</text>
<text x="116" y="192.1">The external components R</text>
<text x="116" y="195.5">to improve the robustness against electrical overstress</text>
<text x="152.8" y="192.1">and C</text>
<text x="162.5" y="192.1">are optional</text>
<text x="116" y="198.9">(typical values are R</text>
<text x="143.7" y="198.9">= 100 Ω, C</text>
<text x="159.5" y="198.9">= 0.1 µF).</text>
<text x="18.9" y="263.3">Rev. 1.1, 13-Mar-12</text>
<text x="107.2" y="263.8">1</text>
<text x="163.6" y="263.3">Document Number: 82458</text>
<text x="26.5" y="271.7">THIS DOCUMENT IS SUBJECT TO CHANGE WITHOUT NOTICE. THE PRODUCTS DESCRIBED HEREIN AND THIS DOCUMENT</text>
<text x="50.9" y="274.6">ARE SUBJECT TO SPECIFIC DISCLAIMERS, SET FORTH AT www.vishay.com/doc?91000</text>
</g>
<g font-size="2.5" fill="#231f20">
<text x="97.1" y="162">3</text>
<text x="96.4" y="166.9">V</text>
<text x="79.9" y="169.7">33 kΩ</text>
<text x="95.7" y="179.6">OUT</text>
<text x="97.5" y="175">1</text>
<text x="30.1" y="181.7">Input</text>
<text x="44.3" y="181.7">AMP</text>
<text x="57.6" y="180.4">Band</text>
<text x="57.8" y="183.1">pass</text>
<text x="71.7" y="180.4">Demo-</text>
<text x="71.9" y="183.4">dulator</text>
<text x="97.4" y="190.2">2</text>
<text x="27.7" y="194.3">PIN</text>
<text x="96.1" y="194.7">GND</text>
</g>
<g font-size="2.5">
<text x="150.6" y="192.8">1</text>
<text x="160.3" y="192.8">1</text>
<text x="141.5" y="199.6">1</text>
<text x="157.4" y="199.6">1</text>
</g>
<text font-size="2.4" x="55" y="96.7">S</text>
<g font-size="2.1">
<text x="20.7" y="158.5">16833_8</text>
<text x="115.1" y="157.9">17170-10</text>
<text x="171.9" y="160.3">1</text>
<text x="158.7" y="167.4">S</text>
<text x="193.6" y="167.7">S</text>
<text x="171.2" y="171.4">1</text>
<text x="177.7" y="181.1">O</text>
</g>
<text font-size="1.9" x="79.9" y="77.6">16672</text>
<text font-size="1.8" fill="#231f20" x="98" y="167.7">S</text>
</svg>
